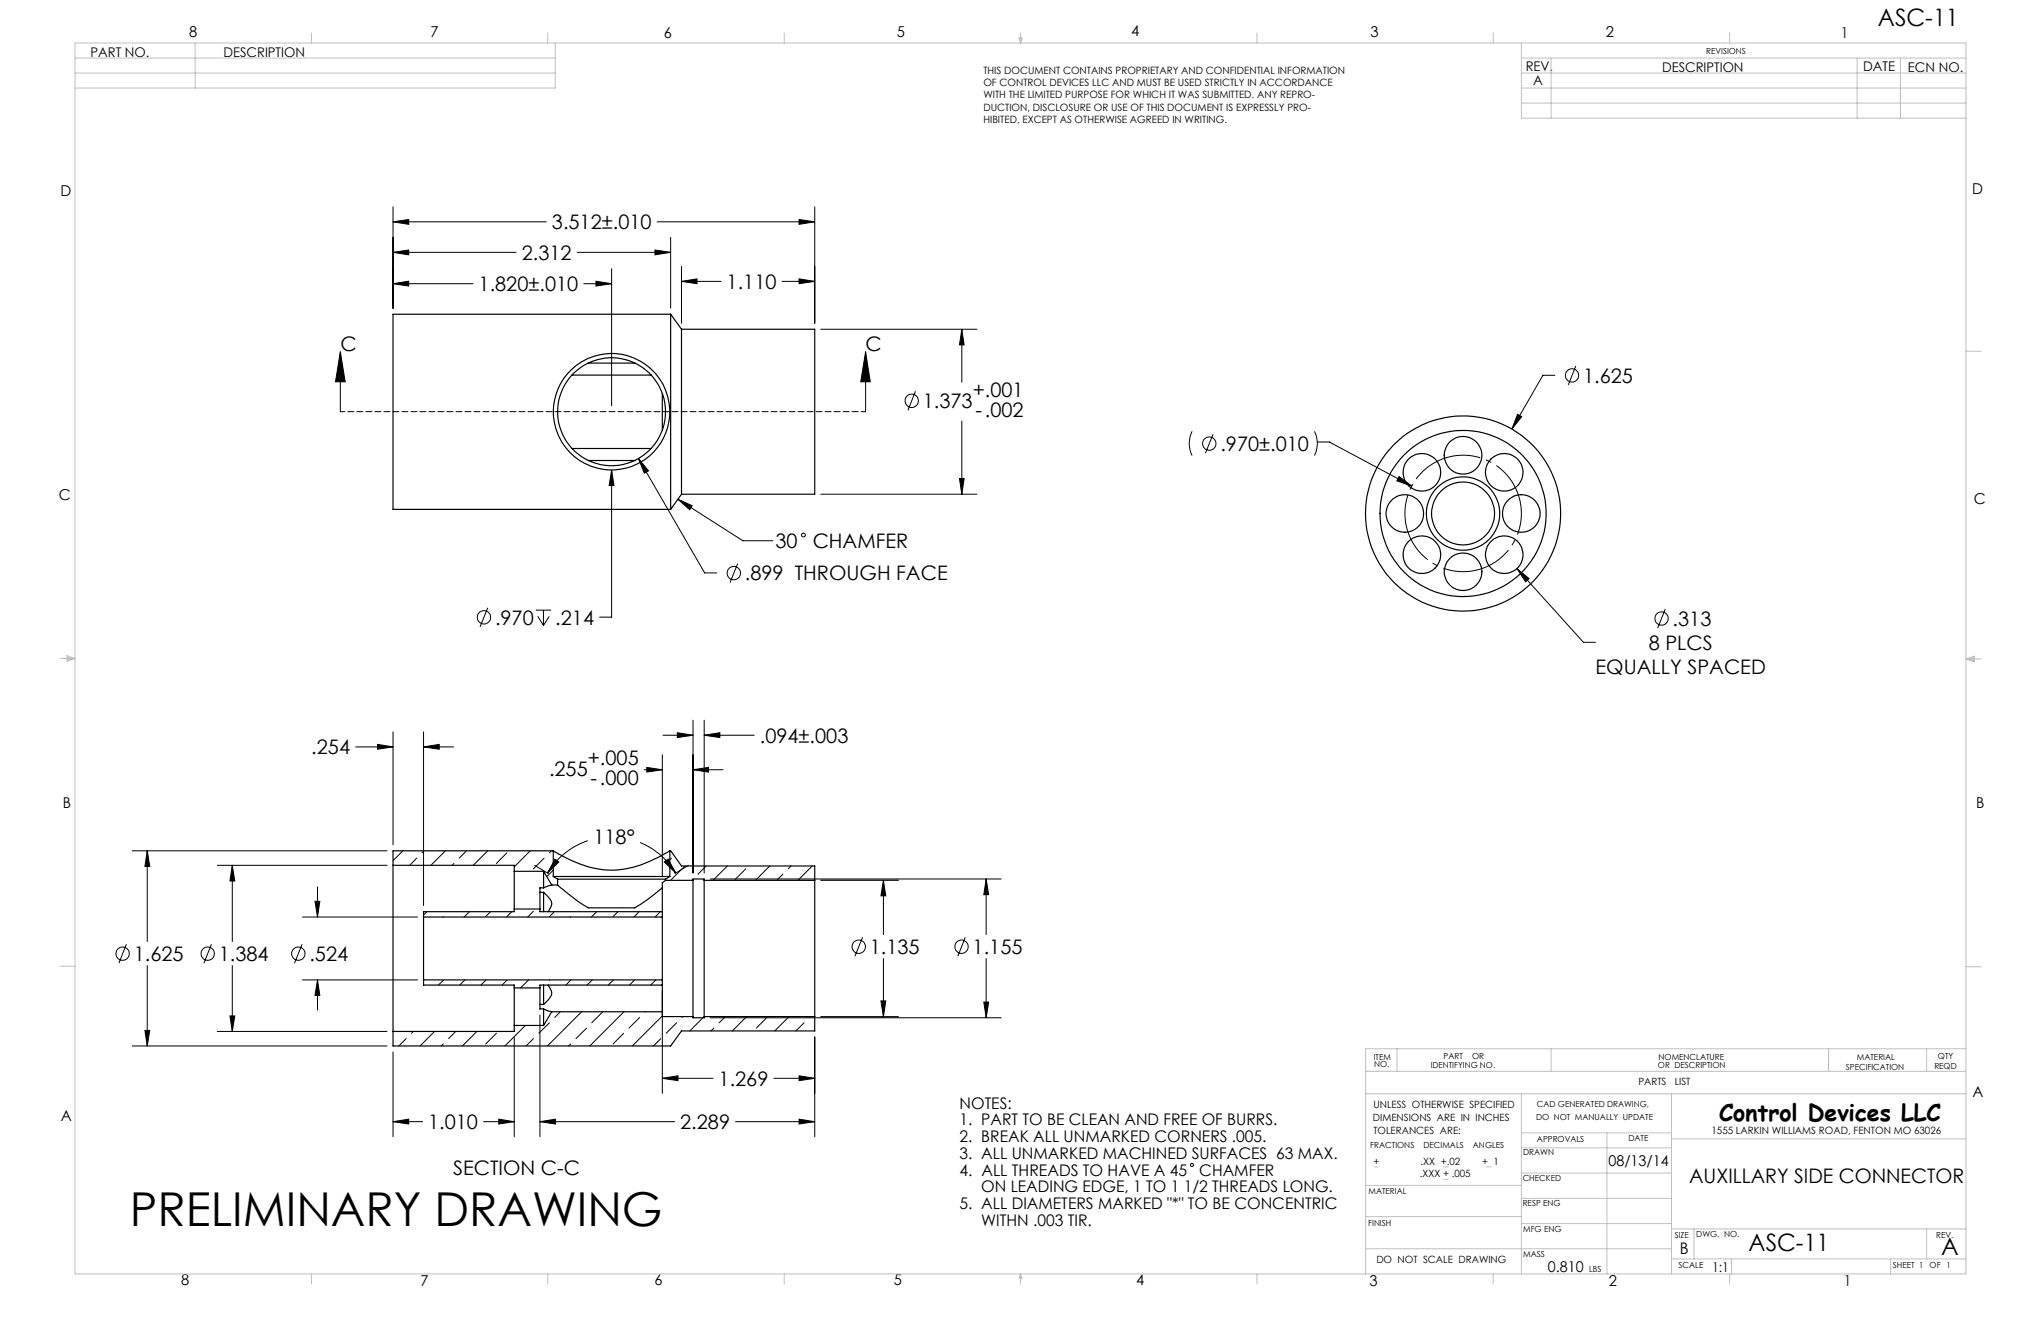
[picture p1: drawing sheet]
<svg xmlns="http://www.w3.org/2000/svg" width="432mm" height="279mm" viewBox="0 0 432 279" stroke-linecap="round" stroke-linejoin="round" font-family="sans-serif">
<g fill="none" stroke="#000" stroke-width=".21">
<path d="M83.1 53.4l3.4-.5v1zM83.1 46.9l3.4-.5v1zM83.1 43.7v21.5M83.1 53.4h26.1M83.1 46.9h32.5M122.1 53.4h19.8M126.1 59.5l3.3 .5-3.3 .5zM129.4 56.8v29M138.6 52.9l3.3 .5-3.3 .5zM139 46.9h33.4M141.9 50.2v15M144.2 59.5l3.3-.5v1z"/>
<path d="M144.2 56.3v12.1M144.2 59.5h8.3M165.5 59.5h6.9M169.1 46.4l3.3 .5-3.3 .5zM169.1 59l3.3 .5-3.3 .5zM172.4 43.7v24.7M72 74.4l1 6.4h-2zM72 74.4v12.7M83.1 60l3.4-.5v1zM83.1 60h16.9M123.5 60h5.9M173.6 69.6h33.1"/>
<path d="M183.1 74.4l1 6.4h-2zM183.1 74.4v12.7M203.5 69.6l.5 3.4h-1zM203.5 69.6v11.3M329 79.4h-2.6l-6.5 11.3M333.4 77.4l-1.6 4M129.4 99.4l.5 3.3h-1zM129.4 99.4v31.1h-2.5M135.1 97l2.1 2.6-.9 .5zM135.1 97l14 24.2h2.5M193.7 82.8l-1.6 4M203.5 89.1v15.4"/>
<path d="M252.2 91.2a5.7 5.7 0 0 0 0 5.1M256.6 91.8l-1.6 4M278.1 91.2a5.7 5.7 0 0 1 0 5.1M278.7 93.5h2.5l17.5 9.3M321.1 87.6l.8 .5-2 2.6zM143.4 105.6l3 1.4-.5 .8zM143.4 105.6l13.8 8.8h6.3M156.1 119.2l-1.7 4M173.6 104.5h33.1M203 101.2h1l-.5 3.3zM296 100.8l2.7 2-3.2-1.1zM103.2 128.6l-1.6 4"/>
<path d="M113.4 129h3.2M113.8 130.4l1.2 1.9M115 129v3.3M116.2 130.4l-1.2 1.9M320.9 120.3l2.6 2.1-.7 .6zM320.9 120.3l14.1 15.6h2.5M352.3 128.8l-1.6 4.1M75.2 158h7.9M79.9 157.4l3.2 .6-3.2 .5zM83.1 154.8v23.9M89.6 158l3.3-.6v1.1zM89.6 154.8v36.8"/>
<path d="M89.6 158h6.4M140.1 159.6v25.9M140.3 155.5h6.3M143.3 155l3.3 .5-3.3 .5zM146.6 152.3v32.3M149 152.3v32.3M149 155.5h10.6M149 155.5l3.3-.5v1zM28 180h53.9M31.2 180l.5 3.3h-1zM31.2 180v19.1M85.2 180l-2.1 2"/>
<path d="M89.7 180l-.4 .4M94.2 180l-3 3M98.7 180l-1.5 1.5M103.2 180l-3.1 3M112.2 180l-3.4 3.3M116.7 180l-.5 .4M124.4 177.8a16.2 16.2 0 0 0-8.5 6.8M135.4 178.2a15.7 15.7 0 0 1 7.5 6.4M136.3 162.8h3.8M136.8 162.3l3.3 .5-3.3 .5zM146.6 162.8h6.4M146.6 162.8l3.3-.5v1z"/>
<path d="M26.7 199.7l-1.5 4M44.7 199.7l-1.6 4M46 183h35.9M49.1 183l.6 3.3h-1.1zM49.1 183v16.1M63.9 199.7l-1.6 4M64 194h24.3M66.6 190.6h1.1l-.5 3.4zM67.2 187.6v6.4M88.2 181.5l-1.5 1.5M90.3 192.8l-.7 .7M93.8 193.9l-.1 .1"/>
<path d="M96 182.6l-.4 .4M99.3 192.8l-1.1 1.2M103.8 192.8l-1 1.1M107.2 180.4l-2.2 2.2M108.3 192.8l-1.1 1.2M108.9 192.3h-.1M112.9 192.7l-1.2 1.3M113.1 183l2.9 1.7M115.1 181.5l-2.2 2.3M117.1 184l-1.4 1.4M117.3 192.8l-1.1 1.2M117.4 181.7l.8 .6-2.3 2.3z"/>
<path d="M120.7 193.9v.1M126.2 192.8l-1.1 1.2M130.7 192.8l-1 1.1M135.2 192.8l-1.1 1.2M139.7 192.8l-1.1 1.2M140.5 182.3l.9-.6 1.5 2.9zM142.1 181.5l-.4 .4M144.9 183.2l-3 3M145.7 183l-2.9 1.7M146.5 186l-.1 .2M149.4 183.2l-1.7 1.7M150.2 185.9h61.6"/>
<path d="M153.9 183.2l-3.1 3M157.8 183.8l-2.3 2.2M162.8 183.2l-3 3M165.6 184.9l-1.3 1.3M167.4 183.2l-.6 .6M171.8 183.2l-3 3M173.6 186.2h16.5M182.5 198.2l-1.6 4M186.9 186.2l.5 3.3h-1zM186.9 186.2v11.5M204.2 198.2l-1.6 4M208.6 185.9l.6 3.3h-1.1z"/>
<path d="M208.6 185.9v11.8M30.7 217.9h1l-.5 3.3zM31.2 204.2v17M46 218.2h35.9M48.6 214.9h1.1l-.6 3.3zM49.1 204.2v14M64 207.3h24.3M67.2 207.3l.5 3.2h-1.1zM67.2 207.3v6.3M85.9 219.7l-1.5 1.5M87.4 218.2l-.3 .3M91.9 218.2l-3 3"/>
<path d="M93.9 207.3l-1.2 1.1M96.4 218.2l-1.5 1.5M98.4 207.3l-1.1 1.1M100.9 218.2l-3.1 3M102.8 207.3l-1.1 1.1M105 218.5l-2.2 2.3M107.2 207.3l-1 1.1M108.8 219.4v21M111.2 216.9l-4.4 4.3M111.8 207.3l-1.7 1.7M112.9 219.7l-1.6 1.5M114.2 214.7v25.7"/>
<path d="M116.2 216.3l-2.2 2.2M116.3 207.3h-.1M118.5 214l-1.1 1.2M120.8 207.3l-1.1 1.1M123 214l-7.2 7.2M124.1 217.5l-2.3 2.2M125.3 207.3l-1.1 1.1M127.5 214.1l-2.3 2.2M129.8 207.3l-1.1 1.1M131.9 218.5l-2.2 2.3M132 214l-7.2 7.2M134.2 207.3l-1 1.1"/>
<path d="M135.3 215.2l-2.2 2.3M136.5 214v.1M138.7 207.3l-1 1.1M139.8 219.7l-1.5 1.5M140.1 209.6v21.6M140.1 214.9l-6.3 6.3M143.2 216.3l-2.3 2.2M144.5 215l-.2 .2M148.7 215.3l-2.8 2.8M150.2 215.3h61.6M151 217.5l-.6 .6M153.5 215l-1.3 1.3"/>
<path d="M157.9 215l-3 3.1M162.2 215.2l-2.2 2.3M166.9 215l-3 3.1M170.1 216.3l-1.7 1.8M171.4 215l-.2 .2M172.4 219.3v21.1M173.6 215h16.5M186.4 211.7h1l-.5 3.3zM186.9 202.7v12.3M208.1 211.9h1.1l-.6 3.4zM208.6 202.7v12.6M28 221.2h53.9"/>
<path d="M83.1 237.2l3.4-.5v1zM83.1 222.5v17.9M83.1 237.2h6.3M93.8 220.8l-.5 .4M102.3 237.2h6.5M105.5 236.7l3.3 .5-3.3 .5zM114.2 237.2l3.3-.5v1zM114.2 237.2h28.5M120.7 220.8l-.4 .4M140.1 228.1h10.7M140.1 228.1l3.3-.6v1.1zM155.6 237.2h16.8"/>
<path d="M163.7 228.1h8.7M169.1 227.5l3.3 .6-3.3 .5zM169.1 236.7l3.3 .5-3.3 .5z"/>
<circle cx="332.6" cy="79.4" r="1.42"/>
<circle cx="192.9" cy="84.8" r="1.42"/>
<circle cx="255.8" cy="93.8" r="1.42"/>
<circle cx="170" cy="113.2" r=".41"/>
<circle cx="102.4" cy="130.6" r="1.41"/>
<circle cx="155.3" cy="121.2" r="1.41"/>
<circle cx="351.5" cy="130.8" r="1.4"/>
<circle cx="25.9" cy="201.7" r="1.41"/>
<circle cx="43.9" cy="201.7" r="1.42"/>
<circle cx="63.1" cy="201.7" r="1.42"/>
<circle cx="181.7" cy="200.2" r="1.41"/>
<circle cx="203.4" cy="200.2" r="1.4"/>
<circle cx="252.2" cy="246.4" r=".33"/>
</g>
<path d="M321.3 105a12.3 12.3 0 0 0-20.5-5 12.3 12.3 0 0 0 5.3 20.4 12.3 12.3 0 0 0 15.5-14.4l-.3-1" fill="none" stroke="#000" stroke-width=".21" stroke-dasharray="15.2 1.3 1.3 1.3" stroke-dashoffset="7" stroke-linecap="butt"/>
<path d="M183.1 87.1h-111.1" fill="none" stroke="#000" stroke-width=".21" stroke-dasharray="1.3 .6" stroke-dashoffset=".3"/>
<g fill="none" stroke="#c0c0c0" stroke-width=".21">
<path d="M15.9 9.1h400v260.4h-400zM15.9 12.3h101.6M15.9 15.5h101.6M41.3 9.1v9.5M65.9 6.9v2.2M115.9 6.9v2.2M117.5 9.1v9.5h-101.6M165.9 6.9v2.2M215.6 8h.6l-.3 1.1zM215.7 8l.2 1.1M215.9 6.9v2.2M216 8l-.1 1.1"/>
<path d="M265.9 6.9v2.2M315.9 6.9v2.2M321.9 12.3h94M321.9 9.1v15.9h94M321.9 15.5h94M321.9 18.6h94M328.2 12.3v12.7M365.9 6.9v2.2M392.9 12.3v12.7M402.1 12.3v12.7M321.9 21.8h94M415.9 74.3h3.2"/>
<path d="M12.7 139.3h3.2M14.2 139.1l1.7 .2M14.2 138.7l1.7 .6-1.7 .5zM15.9 139.3l-1.7 .3M415.9 139.4h3.2M415.9 139.4l1.8-.6v1.2zM415.9 139.4l1.8 .3M417.7 139.2l-1.8 .2M12.7 204.4h3.2M415.9 204.5h3.2M288.9 231.4h127M288.9 226.6h127"/>
<path d="M295.6 221.8v4.8M321.9 231.4v38.1M321.9 239.6h31.7M328.2 221.8v4.8M340 239.6v29.9M353.6 231.4v38.1M386.9 221.8v4.8M407.6 221.8v4.8M415.9 221.8h-127v47.7M288.9 257.3h33M288.9 250.7h33M290.7 246.8h.9"/>
<path d="M305.4 246.8h1M305.4 249.4h1M314.5 246.8h1M321.9 258.8h31.7M321.9 253.5h31.7M321.9 248.1h31.7M321.9 242.8h31.7M353.6 259.9h62.3M353.6 240.9h62.3M358.4 259.9v6.4M407.6 259.9v6.4M65.9 269.5v2.1"/>
<path d="M115.9 269.5v2.1M165.9 269.5v2.1M215.9 269.5v2.1M215.9 269.5l.3 .8h-.6zM265.9 269.5v2.1M288.9 264.1h64.7M315.9 269.5v2.1M353.6 266.3h62.3M365.9 269.5v2.1M366.3 266.3v3.2M400 266.3v3.2"/>
</g>
<g fill="#000">
<path d="M296 100.8l2.7 2-3.2-1.1z"/>
<path d="M83.1 53.4l3.4-.5v1zM138.6 52.9l3.3 .5-3.3 .5zM83.1 46.9l3.4-.5v1zM169.1 46.4l3.3 .5-3.3 .5zM83.1 60l3.4-.5v1zM126.1 59.5l3.3 .5-3.3 .5zM129.4 99.4l-.5 3.3h1zM135.1 97l1.2 3.1 .9-.5zM203.5 69.6l.5 3.4h-1zM203 101.2h1l-.5 3.3zM169.1 59l3.3 .5-3.3 .5zM144.2 59.5l3.3-.5v1zM321.1 87.6l-1.2 3.1 2-2.6zM320.9 120.3l1.9 2.7 .7-.6z"/>
<path d="M183.1 74.4l1 6.4h-2zM72 74.4l1 6.4h-2z"/>
<path d="M143.4 105.6l3 1.4-.5 .8zM30.7 217.9h1l-.5 3.3zM31.2 180l.5 3.3h-1zM49.1 183l.6 3.3h-1.1zM48.6 214.9h1.1l-.6 3.3zM66.6 190.6h1.1l-.5 3.4zM67.2 207.3l.5 3.2h-1.1zM105.5 236.7l3.3 .5-3.3 .5zM83.1 237.2l3.4-.5v1zM208.6 185.9l.6 3.3h-1.1zM208.1 211.9h1.1l-.6 3.4zM186.9 186.2l.5 3.3h-1zM186.4 211.7h1l-.5 3.3zM143.3 155l3.3 .5-3.3 .5zM149 155.5l3.3-.5v1zM136.8 162.3l3.3 .5-3.3 .5zM146.6 162.8l3.3-.5v1zM140.5 182.3l.9-.6 1.5 2.9zM117.4 181.7l.8 .6-2.3 2.3zM140.1 228.1l3.3-.6v1.1zM169.1 227.5l3.3 .6-3.3 .5zM114.2 237.2l3.3-.5v1zM169.1 236.7l3.3 .5-3.3 .5zM89.6 158l3.3-.6v1.1zM79.9 157.4l3.2 .6-3.2 .5z"/>
</g>
<g fill="none" stroke="#000" stroke-width=".25">
<path d="M121 79.3h16.8M124.5 76.8h9.8M141.9 66.5h-58.8v41.2h58.8M141.9 66.5v41.2M141.9 66.5l2.3 3.1M144.2 69.6v34.9M144.2 69.6h28.2v34.9h-28.2M121 94.9h16.8M124.5 97.4h9.8M140.1 83.2v7.7M144.2 104.5l-2.3 3.2M117.1 180a29.4 29.4 0 0 0 10.3 3.9 22.7 22.7 0 0 0 13.8-3.6l.5-.3"/>
<path d="M117.1 180h-34v3M117.1 180v5.4M141.7 180h.2l2.3 3.2h28.2v3M141.7 180v5.4M83.1 183v35.2M83.1 183h25.7v1.3M89.6 194v13.3M89.6 194h50.5M108.8 184.3v8M108.8 192.3v.5h-19.2v1.2M108.8 192.3h5.4M108.8 184.3h6.2"/>
<path d="M114.2 192.3v.5h25.9M114.2 188.7h.8M115 188.7l1.2 1.2 .5 1a2.23 2.23 0 0 1-.7 1.9M115 184.3v3.5M115 187.8h-.8v4.5M115 188.7v4.1M115 184.3l1.7 2.9M116.7 187.2l-1.7 .6M116.7 187.2h1.3M117.1 185.4h24.6M117.1 185.4l.9 .5M118 187.2l3.8 3.1 2.7 1.7h9.8l2.8-1.8 3-2.4"/>
<path d="M118 185.9h22.8M118 185.9v1.3M140.1 194v13.3M140.1 187.8v5M140.1 192.8v1.2M140.8 186.2l-.7 .5v1.1M140.8 186.2h5.8M140.8 185.9v.3M141.7 185.4l-.9 .5M146.6 186.2v28.8M146.6 186.2v-.3h2.4v.3M149 186.2v28.8"/>
<path d="M149 186.2h23.4M172.4 186.2v28.8M89.6 207.3v1.1h19.2v.6M89.6 207.3h50.5M108.8 209v7.9M108.8 216.9v1.3h-25.7M108.8 216.9h6.2M108.8 209h5.4M114.2 209v4.4h.8M114.2 212.4h.8M115 213.4l1.7 .6M115 213.4v3.5"/>
<path d="M115 208.4v4M116 208.4l.2 .3a1.9 1.9 0 0 1-.4 3l-.8 .7M116.7 214h23.4M116.7 214l-1.7 2.9M140.1 208.4v5.6M140.1 208.4h-25.9v.6M140.1 214v1h6.5M140.1 207.3v1.1M146.6 215v.3h2.4v-.3M149 215h23.4M172.4 215v3.1h-28.2l-2.3 3.1h-58.8v-3"/>
<circle cx="129.4" cy="87.1" r="12.3"/>
<circle cx="129.4" cy="87.1" r="11.4"/>
<circle cx="300.8" cy="99.9" r="4"/>
<circle cx="309.5" cy="96.3" r="4"/>
<circle cx="318.2" cy="99.9" r="4"/>
<circle cx="297.2" cy="108.6" r="4"/>
<circle cx="300.8" cy="117.3" r="4"/>
<circle cx="309.5" cy="108.6" r="6.7"/>
<circle cx="309.5" cy="108.6" r="7.8"/>
<circle cx="309.5" cy="108.6" r="20.6"/>
<circle cx="309.5" cy="108.6" r="17.6"/>
<circle cx="318.3" cy="117.3" r="4"/>
<circle cx="321.8" cy="108.6" r="4"/>
<circle cx="309.5" cy="120.9" r="4"/>
</g>
<text font-size="9.9" x="27.4" y="259.3">PRELIMINARY DRAWING</text>
<g font-size="5.1">
<text x="397.3" y="5.6">ASC-11</text>
<text x="369.9" y="264.7">ASC-11</text>
<text x="410.6" y="265.5">A</text>
</g>
<text font-size="4.9" x="363.7" y="237.1">Control Devices LLC</text>
<g font-size="4.2">
<text x="116.8" y="48.5">3.512±.010</text>
<text x="110.4" y="55">2.312</text>
<text x="101.3" y="61.6">1.820±.010</text>
<text x="153.7" y="61.1">1.110</text>
<text x="72" y="74.2">C</text>
<text x="183.1" y="74.2">C</text>
<text x="334.9" y="80.9">1.625</text>
<text x="195.2" y="86.3">1.373</text>
<text x="205.8" y="84">+.001</text>
<text x="206.4" y="88.1">-.002</text>
<text x="258.2" y="95.4">.970±.010</text>
<text x="164.1" y="116">30</text>
<text x="171.9" y="116">CHAMFER</text>
<text x="157.6" y="122.8">.899 THROUGH FACE</text>
<text x="104.7" y="132.1">.970</text>
<text x="117.5" y="132.1">.214</text>
<text x="348.8" y="137.4">8 PLCS</text>
<text x="353.9" y="132.4">.313</text>
<text x="337.6" y="142.5">EQUALLY SPACED</text>
<text x="65.9" y="159.5">.254</text>
<text x="124.4" y="161.9">+.005</text>
<text x="160.8" y="157.1">.094±.003</text>
<text x="116.2" y="164.1">.255</text>
<text x="124.9" y="166">-.000</text>
<text x="125.5" y="178.6">118°</text>
<text x="28.3" y="203.2">1.625</text>
<text x="46.3" y="203.2">1.384</text>
<text x="65.5" y="203.2">.524</text>
<text x="184" y="201.8">1.135</text>
<text x="205.8" y="201.8">1.155</text>
<text x="152" y="229.6">1.269</text>
<text x="90.6" y="238.8">1.010</text>
<text x="143.9" y="238.8">2.289</text>
<text x="95.9" y="248.6">SECTION C-C</text>
<text x="357.4" y="250.2">AUXILLARY SIDE CONNECTOR</text>
</g>
<g font-size="3.4">
<text x="203" y="234.5">NOTES:</text>
<text x="203" y="238">1. PART TO BE CLEAN AND FREE OF BURRS.</text>
<text x="203" y="241.5">2. BREAK ALL UNMARKED CORNERS .005.</text>
<text x="203" y="245.1">3. ALL UNMARKED MACHINED SURFACES 63 MAX.</text>
<text x="203" y="248.6">4. ALL THREADS TO HAVE A 45</text>
<text x="253.7" y="248.6">CHAMFER</text>
<text x="203" y="255.7">5. ALL DIAMETERS MARKED &quot;*&quot; TO BE CONCENTRIC</text>
<text x="207.6" y="252.2">ON LEADING EDGE, 1 TO 1 1/2 THREADS LONG.</text>
<text x="207.6" y="259.2">WITHN .003 TIR.</text>
<text x="355.4" y="265.2">B</text>
</g>
<g font-size="3.2">
<text x="40" y="7.9">8</text>
<text x="91.1" y="7.9">7</text>
<text x="140.4" y="8.1">6</text>
<text x="189.8" y="7.9">5</text>
<text x="239.3" y="7.6">4</text>
<text x="289.9" y="7.9">3</text>
<text x="339.7" y="7.9">2</text>
<text x="389.5" y="8.1">1</text>
<text x="12.8" y="41.6">D</text>
<text x="417.3" y="41.1">D</text>
<text x="12.4" y="105.7">C</text>
<text x="417.6" y="106.5">C</text>
<text x="13.3" y="170.9">B</text>
<text x="418.1" y="170.8">B</text>
<text x="417.3" y="231.9">A</text>
<text x="12.9" y="237.2">A</text>
<text x="38.3" y="271.8">8</text>
<text x="88.9" y="272">7</text>
<text x="138.5" y="271.8">6</text>
<text x="189.1" y="271.8">5</text>
<text x="240.4" y="271.8">4</text>
<text x="289.7" y="272">3</text>
<text x="340.3" y="272">2</text>
<text x="390.1" y="272">1</text>
</g>
<g font-size="3.1">
<text x="340.3" y="246.5">08/13/14</text>
<text x="327.5" y="269">0.810</text>
</g>
<g font-size="2.8">
<text x="19.2" y="12">PART NO.</text>
<text x="47.3" y="12">DESCRIPTION</text>
<text x="322.8" y="15.1">REV.</text>
<text x="324.3" y="18">A</text>
<text x="351.6" y="15.2">DESCRIPTION</text>
<text x="394.2" y="15.1">DATE</text>
<text x="403.7" y="15.2">ECN NO.</text>
<text x="362.2" y="269">1:1</text>
</g>
<g font-size="2.1">
<text x="208.1" y="15.6">THIS DOCUMENT CONTAINS PROPRIETARY AND CONFIDENTIAL INFORMATION</text>
<text x="208.1" y="18.2">OF CONTROL DEVICES LLC AND MUST BE USED STRICTLY IN ACCORDANCE</text>
<text x="208.1" y="20.8">WITH THE LIMITED PURPOSE FOR WHICH IT WAS SUBMITTED. ANY REPRO-</text>
<text x="208.1" y="23.4">DUCTION, DISCLOSURE OR USE OF THIS DOCUMENT IS EXPRESSLY PRO-</text>
<text x="208.1" y="26">HIBITED, EXCEPT AS OTHERWISE AGREED IN WRITING.</text>
<text x="346.6" y="229.4">PARTS</text>
<text x="354.3" y="229.4">LIST</text>
<text x="290.5" y="237.1">DIMENSIONS ARE IN INCHES</text>
<text x="290.6" y="234.5">UNLESS OTHERWISE SPECIFIED</text>
<text x="290.6" y="239.9">TOLERANCES ARE:</text>
<text x="362.1" y="239.8">1555 LARKIN WILLIAMS ROAD, FENTON MO 63026</text>
<text x="290.6" y="246.4">+</text>
<text x="300.4" y="249">.XXX + .005</text>
<text x="300.5" y="246.4">.XX +.02</text>
<text x="313.6" y="246.4">+ 1</text>
<text x="291.2" y="267.1">DO NOT SCALE DRAWING</text>
</g>
<g font-size="1.8">
<text x="361" y="11.5">REVISIONS</text>
<text x="290.6" y="224.1">ITEM</text>
<text x="290.8" y="225.7">NO.</text>
<text x="302.7" y="225.9">IDENTIFYING NO.</text>
<text x="305.4" y="223.9">PART</text>
<text x="311.4" y="223.9">OR</text>
<text x="350.8" y="226">OR DESCRIPTION</text>
<text x="350.9" y="224.1">NOMENCLATURE</text>
<text x="390.5" y="226.3">SPECIFICATION</text>
<text x="392.9" y="224.2">MATERIAL</text>
<text x="409.2" y="226.2">REQD</text>
<text x="410" y="224.1">QTY</text>
<text x="325" y="236.9">DO NOT MANUALLY UPDATE</text>
<text x="325.2" y="234.1">CAD GENERATED DRAWING,</text>
<text x="289.9" y="242.7">FRACTIONS</text>
<text x="301.2" y="242.7">DECIMALS</text>
<text x="311.6" y="242.7">ANGLES</text>
<text x="322.2" y="244.3">DRAWN</text>
<text x="325.2" y="241.6">APPROVALS</text>
<text x="344.5" y="241.4">DATE</text>
<text x="322.1" y="249.8">CHECKED</text>
<text x="289.5" y="252.6">MATERIAL</text>
<text x="322.1" y="255.1">RESP ENG</text>
<text x="289.5" y="259.3">FINISH</text>
<text x="322.2" y="260.5">MFG ENG</text>
<text x="354.3" y="261.8">SIZE</text>
<text x="358.9" y="261.7">DWG. NO.</text>
<text x="409.6" y="261.8">REV.</text>
<text x="322.2" y="266">MASS</text>
<text x="336.2" y="269">LBS</text>
<text x="355.1" y="268.2">SCALE</text>
<text x="400.5" y="268.1">SHEET 1</text>
<text x="408.2" y="268.1">OF</text>
<text x="411.8" y="268.1">1</text>
</g>
</svg>
